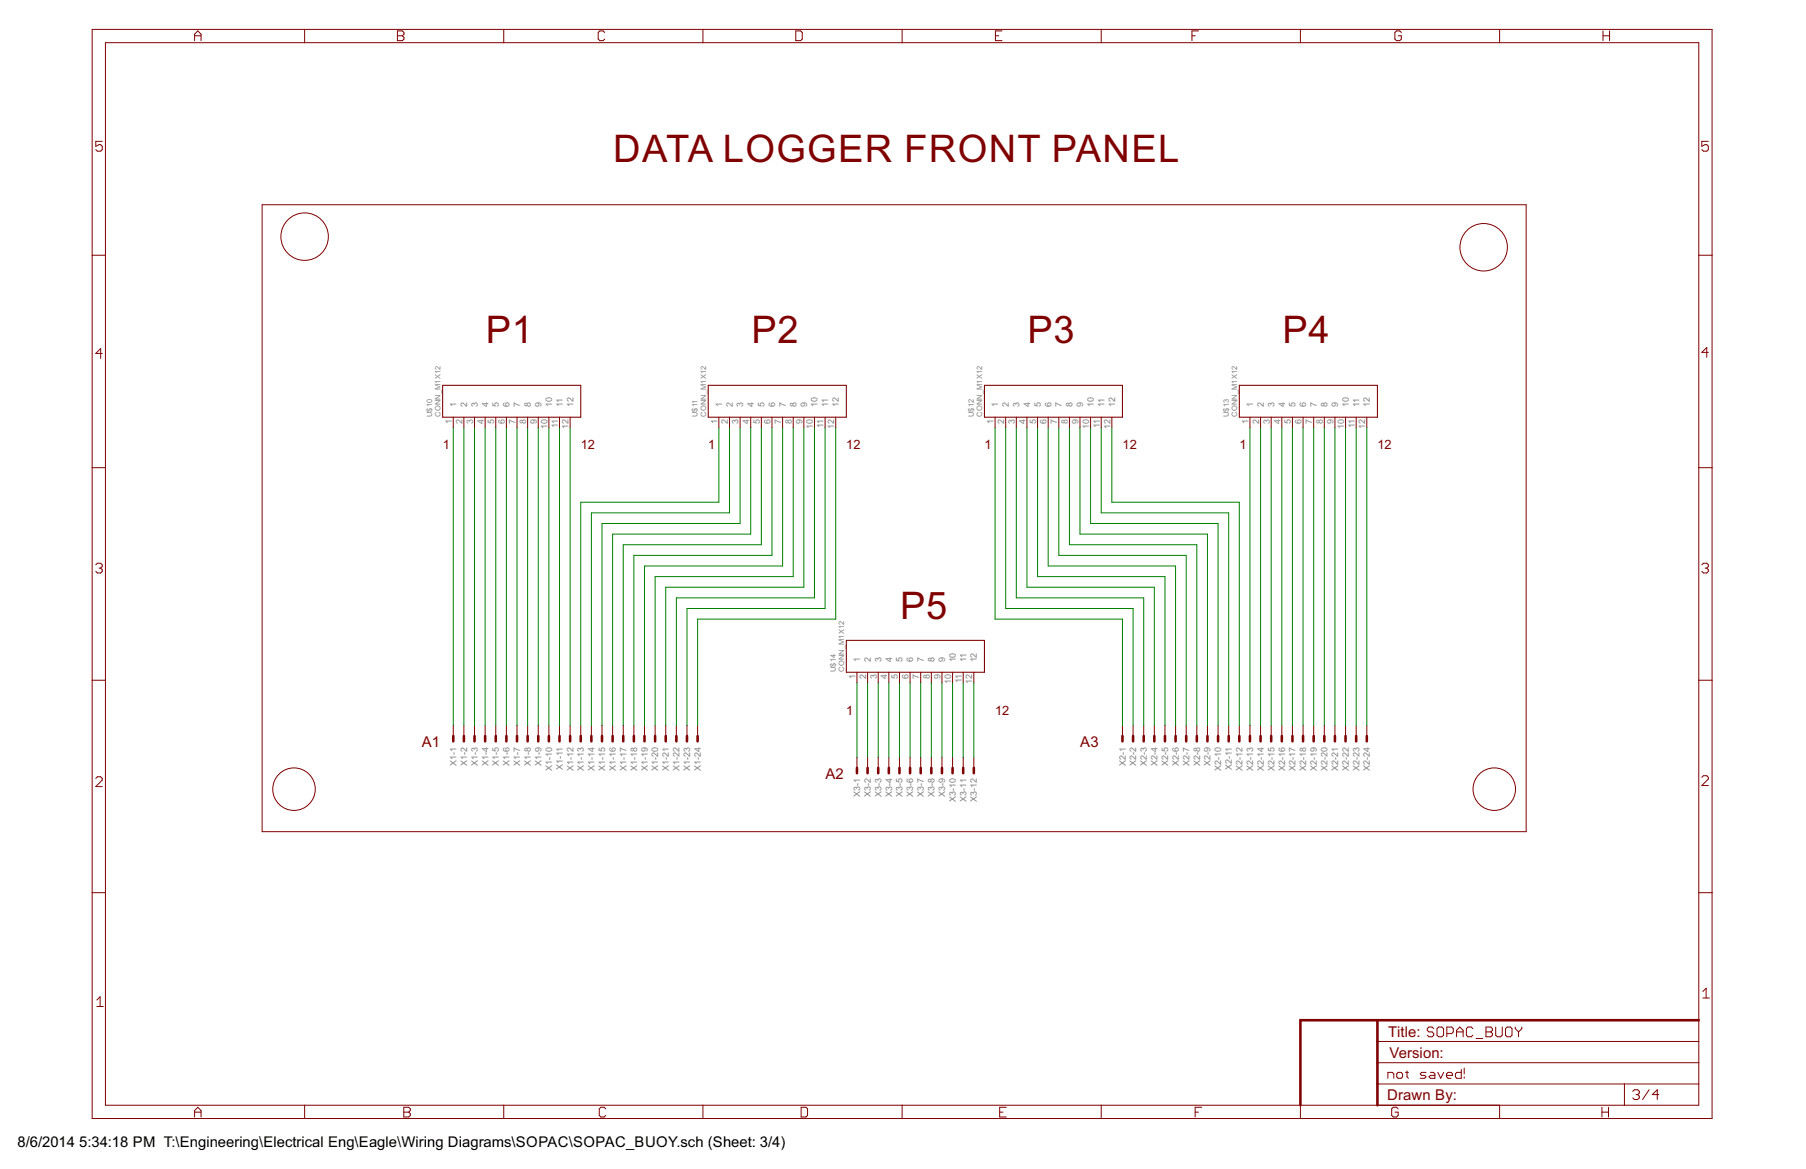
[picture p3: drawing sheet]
<svg xmlns="http://www.w3.org/2000/svg" width="432mm" height="279mm" viewBox="0 0 432 279" stroke-linecap="round" stroke-linejoin="round" font-family="sans-serif">
<g fill="none" stroke="#800000" stroke-width=".24">
<path d="M22 7h387.3v260.3h-387.3zM25.2 10.2h381v254h-381zM46.5 9.7v-1.5l.8-.8 .8 .8v1.5M46.5 8.6h1.6M72.8 7v3.2M95 8.6h1.2M95 7.4h1.2l.4 .4v.4l-.4 .4 .4 .3v.4l-.4 .4h-1.2zM120.4 7v3.2M144.6 7.8l-.4-.4h-.8l-.4 .4v1.5l.4 .4h.8l.4-.4M168.1 7v3.2M190.3 7.4h1.1l.4 .4v1.5l-.4 .4h-1.1zM215.7 7v3.2"/>
<path d="M238 8.6h.8M239.6 7.4h-1.6v2.3h1.6M263.3 7v3.2M285 8.6h.8M286.6 7.4h-1.6v2.3M310.9 7v3.2M335 7.8l-.3-.4h-.8l-.4 .4v1.5l.4 .4h.8l.3-.4v-.7h-.7M358.5 7v3.2M383.3 7.4v2.3M383.3 8.6h1.5M384.8 7.4v2.3M24.4 33.8h-1.5v1.2l.8-.4h.4l.3 .4v.8l-.3 .3h-.8l-.4-.3"/>
<path d="M408.5 33.8h-1.6v1.2l.8-.4h.4l.4 .4v.8l-.4 .3h-.8l-.4-.3M62.7 48.9h302.2v149.9h-302.2zM22 61h3.2M406.2 61h3.1M24.4 84.5h-1.5l1.2-1.2v2.4M108.4 99.7v2.6M110.9 99.7v2.6M113.5 99.7v2.6M116 99.7v2.6M118.5 99.7v2.6M121.1 99.7v2.6M123.6 99.7v2.6"/>
<path d="M126.2 99.7v2.6M128.7 99.7v2.6M131.2 99.7v2.6M133.8 99.7v2.6M136.3 99.7v2.6M171.9 99.7v2.6M174.4 99.7v2.6M177 99.7v2.6M179.5 99.7v2.6M182 99.7v2.6M184.6 99.7v2.6M187.1 99.7v2.6"/>
<path d="M189.7 99.7v2.6M192.2 99.7v2.6M194.7 99.7v2.6M197.3 99.7v2.6M199.8 99.7v2.6M237.9 99.7v2.6M240.5 99.7v2.6M243 99.7v2.6M245.5 99.7v2.6M248.1 99.7v2.6M250.6 99.7v2.6M253.2 99.7v2.6"/>
<path d="M255.7 99.7v2.6M258.2 99.7v2.6M260.8 99.7v2.6M263.3 99.7v2.6M265.8 99.7v2.6M298.9 99.7v2.6M301.4 99.7v2.6M303.9 99.7v2.6M306.5 99.7v2.6M309 99.7v2.6M311.6 99.7v2.6M314.1 99.7v2.6"/>
<path d="M316.6 99.7v2.6M319.2 99.7v2.6M321.7 99.7v2.6M324.3 99.7v2.6M326.8 99.7v2.6M408.5 84.2h-1.6l1.2-1.1v2.3M22 111.8h3.2M406.2 111.8h3.1M22.9 135l.4-.4h.8l.3 .4v.4l-.3 .4M23.7 135.8h.4M24.1 135.8l.3 .4v.4l-.3 .3h-.8l-.4-.3M406.9 135l.4-.4h.8l.4 .4v.4l-.4 .4"/>
<path d="M407.7 135.8h.4M408.1 135.8l.4 .4v.4l-.4 .3h-.8l-.4-.3M22 162.6h3.2M108.4 173.4v2.5M110.9 173.4v2.5M113.5 173.4v2.5M116 173.4v2.5M118.5 173.4v2.5M121.1 173.4v2.5M123.6 173.4v2.5M126.2 173.4v2.5M128.7 173.4v2.5"/>
<path d="M131.2 173.4v2.5M133.8 173.4v2.5M136.3 173.4v2.5M138.9 173.4v2.5M141.4 173.4v2.5M143.9 173.4v2.5M146.5 173.4v2.5M149 173.4v2.5M151.6 173.4v2.5M154.1 173.4v2.5M156.6 173.4v2.5M159.2 173.4v2.5"/>
<path d="M161.7 173.4v2.5M164.3 173.4v2.5M166.8 173.4v2.5M204.9 160.7v2.5M207.4 160.7v2.5M210 160.7v2.5M212.5 160.7v2.5M215.1 160.7v2.5M217.6 160.7v2.5M220.1 160.7v2.5M222.7 160.7v2.5M225.2 160.7v2.5"/>
<path d="M227.8 160.7v2.5M230.3 160.7v2.5M232.8 160.7v2.5M268.4 173.4v2.5M270.9 173.4v2.5M273.5 173.4v2.5M276 173.4v2.5M278.5 173.4v2.5M281.1 173.4v2.5M283.6 173.4v2.5M286.2 173.4v2.5M288.7 173.4v2.5"/>
<path d="M291.2 173.4v2.5M293.8 173.4v2.5M296.3 173.4v2.5M298.9 173.4v2.5M301.4 173.4v2.5M303.9 173.4v2.5M306.5 173.4v2.5M309 173.4v2.5M311.6 173.4v2.5M314.1 173.4v2.5M316.6 173.4v2.5M319.2 173.4v2.5"/>
<path d="M321.7 173.4v2.5M324.3 173.4v2.5M326.8 173.4v2.5M406.2 162.6h3.1M22.9 186.1l.4-.4h.8l.3 .4v.3l-1.5 1.6h1.5M204.9 181v2.5M207.4 181v2.5M210 181v2.5M212.5 181v2.5M215.1 181v2.5M217.6 181v2.5M220.1 181v2.5"/>
<path d="M222.7 181v2.5M225.2 181v2.5M227.8 181v2.5M230.3 181v2.5M232.8 181v2.5M406.9 185.8l.4-.4h.8l.4 .4v.4l-1.6 1.5h1.6M22 213.4h3.2M406.2 213.4h3.1M23.2 239l.7-.8v2.4M407.1 237l.8-.8v2.3M407.1 238.5h1.6M23.2 240.6h1.5"/>
<path d="M329.3 259.1h76.9M329.3 254h76.9M329.3 248.9h76.9M331.8 257.7v-1.4h1.1l.3 .4v1M334.3 256.3h.7l.3 .4v.7l-.3 .3h-.7l-.4-.3v-.7zM336 256.3h.7M336.4 256v1.4l.3 .3M341 256.3h-1.1l-.3 .4 .3 .3h.7l.4 .4-.4 .3h-1M342 256.3h.7l.4 .4v1h-1.1l-.3-.3 .3-.4h1.1M342.8 245.9l-.4-.4h-.8l-.4 .4v.4l.4 .3h.8l.4 .4v.4l-.4 .4h-.8l-.4-.4M343.6 245.9l.4-.4h.7l.4 .4v1.5l-.4 .4h-.7l-.4-.4zM343.8 256.3l.7 1.4 .7-1.4"/>
<path d="M345.9 257h1.4v-.3l-.4-.4h-.7l-.3 .4v.7l.3 .3h.7M345.9 247h1.2l.4-.4v-.7l-.4-.4h-1.2v2.3M348.3 246.6h1.5M348.3 247.8v-1.5l.7-.8 .8 .8v1.5M349.4 255.6v2.1h-1.1l-.3-.3v-.7l.3-.4h1.1M350.1 255.3v1.4M350.1 257.4v.3M352.1 245.9l-.3-.4h-.8l-.4 .4v1.5l.4 .4h.8l.3-.4M352.9 248.2h1.6M355.3 245.5h1.1l.4 .4v.4l-.4 .3 .4 .4v.4l-.4 .4h-1.1zM355.3 246.6h1.1M357.6 245.5v1.9l.4 .4h.8l.4-.4v-1.9"/>
<path d="M360.3 245.5h.8l.4 .4v1.5l-.4 .4h-.8l-.3-.4v-1.5zM362.3 245.5v.4l.8 .7M363.1 246.6v1.2M363.9 245.5v.4l-.8 .7M388.4 259.1v5.1M46.5 267v-1.6l.8-.8 .8 .8v1.6M46.5 265.8h1.6M72.8 264.2v3.1M96.5 265.8h1.2M96.5 264.6h1.2l.4 .4v.4l-.4 .4 .4 .4v.4l-.4 .4h-1.2zM120.4 264.2v3.1M144.8 265l-.4-.4h-.7l-.4 .4v1.6l.4 .4h.7l.4-.4"/>
<path d="M168.1 264.2v3.1M191.5 264.6h1.2l.4 .4v1.6l-.4 .4h-1.2zM215.7 264.2v3.1M239 265.8h.8M240.6 264.6h-1.6v2.4h1.6M263.3 264.2v3.1M285.7 265.8h.8M287.3 264.6h-1.6v2.4M310.9 264.2v3.1M334.3 265l-.4-.4h-.8l-.4 .4v1.6l.4 .4h.8l.4-.4v-.8h-.8M358.5 264.2v3.1M383 265.8h1.6"/>
<path d="M383 264.6v2.4M384.6 264.6v2.4M390.4 260.8l.4-.3h.8l.3 .3v.4l-.3 .4M391.2 261.6h.4M391.6 261.6l.3 .4v.4l-.3 .4h-.8l-.4-.4M394.3 260.5l-1.6 2.3M396.6 261.6h-1.5l1.1-1.1v2.3"/>
<circle cx="72.8" cy="56.6" r="5.7"/>
<circle cx="354.7" cy="59.1" r="5.7"/>
<circle cx="70.3" cy="188.6" r="5.1"/>
<circle cx="357.3" cy="188.6" r="5.1"/>
</g>
<g fill="none" stroke="#800000" stroke-width=".61">
<path d="M108.4 175.9v1.3M110.9 175.9v1.3M113.5 175.9v1.3M116 175.9v1.3M118.5 175.9v1.3M121.1 175.9v1.3M123.6 175.9v1.3M126.2 175.9v1.3M128.7 175.9v1.3M131.2 175.9v1.3M133.8 175.9v1.3M136.3 175.9v1.3"/>
<path d="M138.9 175.9v1.3M141.4 175.9v1.3M143.9 175.9v1.3M146.5 175.9v1.3M149 175.9v1.3M151.6 175.9v1.3M154.1 175.9v1.3M156.6 175.9v1.3M159.2 175.9v1.3M161.7 175.9v1.3M164.3 175.9v1.3M166.8 175.9v1.3"/>
<path d="M268.4 175.9v1.3M270.9 175.9v1.3M273.5 175.9v1.3M276 175.9v1.3M278.5 175.9v1.3M281.1 175.9v1.3M283.6 175.9v1.3M286.2 175.9v1.3M288.7 175.9v1.3M291.2 175.9v1.3M293.8 175.9v1.3M296.3 175.9v1.3"/>
<path d="M298.9 175.9v1.3M301.4 175.9v1.3M303.9 175.9v1.3M306.5 175.9v1.3M309 175.9v1.3M311.6 175.9v1.3M314.1 175.9v1.3M316.6 175.9v1.3M319.2 175.9v1.3M321.7 175.9v1.3M324.3 175.9v1.3M326.8 175.9v1.3"/>
<path d="M204.9 183.5v1.3M207.4 183.5v1.3M210 183.5v1.3M212.5 183.5v1.3M215.1 183.5v1.3M217.6 183.5v1.3M220.1 183.5v1.3M222.7 183.5v1.3M225.2 183.5v1.3M227.8 183.5v1.3M230.3 183.5v1.3M232.8 183.5v1.3"/>
<path d="M329.3 243.8v20.4M406.2 243.8h-95.3v20.4"/>
</g>
<path d="M105.8 92.1h33.1v7.6h-33.1zM169.3 92.1h33.1v7.6h-33.1zM235.4 92.1h33v7.6h-33zM296.3 92.1h33v7.6h-33zM202.4 153.1h33v7.6h-33z" fill="none" stroke="#800000" stroke-width=".25"/>
<g fill="none" stroke="#008000" stroke-width=".24">
<path d="M108.4 102.3v71.1M110.9 102.3v71.1M113.5 102.3v71.1M116 102.3v71.1M118.5 102.3v71.1M121.1 102.3v71.1M123.6 102.3v71.1M126.2 102.3v71.1M128.7 102.3v71.1M131.2 102.3v71.1M133.8 102.3v71.1M136.3 102.3v71.1"/>
<path d="M171.9 102.3v17.7h-33v53.4M174.4 102.3v20.3h-33v50.8M177 102.3v22.8h-33.1v48.3M179.5 102.3v25.4h-33v45.7M182 102.3v27.9h-33v43.2M184.6 102.3v30.4h-33v40.7M187.1 102.3v33h-33v38.1M189.7 102.3v35.5h-33.1v35.6M192.2 102.3v38.1h-33v33M194.7 102.3v40.6h-33v30.5M197.3 102.3v43.1h-33v28M199.8 102.3v45.7h-33v25.4"/>
<path d="M237.9 102.3v45.7h30.5v25.4M240.5 102.3v43.1h30.4v28M243 102.3v40.6h30.5v30.5M245.5 102.3v38.1h30.5v33M248.1 102.3v35.5h30.4v35.6M250.6 102.3v33h30.5v38.1M253.2 102.3v30.4h30.4v40.7M255.7 102.3v27.9h30.5v43.2M258.2 102.3v25.4h30.5v45.7M260.8 102.3v22.8h30.4v48.3M263.3 102.3v20.3h30.5v50.8M265.8 102.3v17.7h30.5v53.4"/>
<path d="M298.9 102.3v71.1M301.4 102.3v71.1M303.9 102.3v71.1M306.5 102.3v71.1M309 102.3v71.1M311.6 102.3v71.1M314.1 102.3v71.1M316.6 102.3v71.1M319.2 102.3v71.1M321.7 102.3v71.1M324.3 102.3v71.1M326.8 102.3v71.1"/>
<path d="M204.9 163.2v17.8M207.4 163.2v17.8M210 163.2v17.8M212.5 163.2v17.8M215.1 163.2v17.8M217.6 163.2v17.8M220.1 163.2v17.8M222.7 163.2v17.8M225.2 163.2v17.8M227.8 163.2v17.8M230.3 163.2v17.8M232.8 163.2v17.8"/>
</g>
<g font-size="10.2" fill="#800000">
<text x="146.6" y="38.8">DATA LOGGER FRONT PANEL</text>
<text x="116.2" y="81.9">P1</text>
<text x="179.7" y="81.9">P2</text>
<text x="245.7" y="81.9">P3</text>
<text x="306.6" y="81.9">P4</text>
<text x="215.2" y="148">P5</text>
</g>
<g font-size="4" fill="#800000">
<text x="100.8" y="178.4">A1</text>
<text x="258.3" y="178.4">A3</text>
<text x="197.3" y="186.1">A2</text>
<text x="331.9" y="247.8">Title:</text>
<text x="332.2" y="252.9">Version:</text>
<text x="331.7" y="263">Drawn By:</text>
</g>
<g font-size="4">
<text x="4.2" y="274.2">8/6/2014</text>
<text x="18.9" y="274.2">5:34:18 PM T:\Engineering\Electrical Eng\Eagle\Wiring Diagrams\SOPAC\SOPAC_BUOY.sch (Sheet: 3/4)</text>
</g>
<g font-size="3.4" fill="#800000">
<text x="105.8" y="107.3">1</text>
<text x="138.9" y="107.3">12</text>
<text x="169.3" y="107.3">1</text>
<text x="202.4" y="107.3">12</text>
<text x="235.4" y="107.3">1</text>
<text x="268.4" y="107.3">12</text>
<text x="296.3" y="107.3">1</text>
<text x="329.3" y="107.3">12</text>
<text x="202.4" y="170.8">1</text>
<text x="237.9" y="170.8">12</text>
</g>
<g font-size="2.4" fill="#808080">
<text x="108" y="101.3" transform="rotate(-90 108 101.3)">1</text>
<text x="109.1" y="97.4" transform="rotate(-90 109.1 97.4)">1</text>
<text x="110.6" y="101.3" transform="rotate(-90 110.6 101.3)">2</text>
<text x="111.7" y="97.4" transform="rotate(-90 111.7 97.4)">2</text>
<text x="113.1" y="101.3" transform="rotate(-90 113.1 101.3)">3</text>
<text x="114.2" y="97.4" transform="rotate(-90 114.2 97.4)">3</text>
<text x="115.6" y="101.3" transform="rotate(-90 115.6 101.3)">4</text>
<text x="116.8" y="97.4" transform="rotate(-90 116.8 97.4)">4</text>
<text x="118.2" y="101.3" transform="rotate(-90 118.2 101.3)">5</text>
<text x="119.3" y="97.4" transform="rotate(-90 119.3 97.4)">5</text>
<text x="120.7" y="101.3" transform="rotate(-90 120.7 101.3)">6</text>
<text x="121.8" y="97.4" transform="rotate(-90 121.8 97.4)">6</text>
<text x="123.3" y="101.3" transform="rotate(-90 123.3 101.3)">7</text>
<text x="124.4" y="97.4" transform="rotate(-90 124.4 97.4)">7</text>
<text x="125.8" y="101.3" transform="rotate(-90 125.8 101.3)">8</text>
<text x="126.9" y="97.4" transform="rotate(-90 126.9 97.4)">8</text>
<text x="128.3" y="101.3" transform="rotate(-90 128.3 101.3)">9</text>
<text x="129.5" y="97.4" transform="rotate(-90 129.5 97.4)">9</text>
<text x="132" y="97.4" transform="rotate(-90 132 97.4)">10</text>
<text x="134.5" y="97.4" transform="rotate(-90 134.5 97.4)">11</text>
<text x="137.1" y="97.4" transform="rotate(-90 137.1 97.4)">12</text>
<text x="171.5" y="101.3" transform="rotate(-90 171.5 101.3)">1</text>
<text x="172.6" y="97.4" transform="rotate(-90 172.6 97.4)">1</text>
<text x="174.1" y="101.3" transform="rotate(-90 174.1 101.3)">2</text>
<text x="175.2" y="97.4" transform="rotate(-90 175.2 97.4)">2</text>
<text x="176.6" y="101.3" transform="rotate(-90 176.6 101.3)">3</text>
<text x="177.7" y="97.4" transform="rotate(-90 177.7 97.4)">3</text>
<text x="179.1" y="101.3" transform="rotate(-90 179.1 101.3)">4</text>
<text x="180.3" y="97.4" transform="rotate(-90 180.3 97.4)">4</text>
<text x="181.7" y="101.3" transform="rotate(-90 181.7 101.3)">5</text>
<text x="182.8" y="97.4" transform="rotate(-90 182.8 97.4)">5</text>
<text x="184.2" y="101.3" transform="rotate(-90 184.2 101.3)">6</text>
<text x="185.3" y="97.4" transform="rotate(-90 185.3 97.4)">6</text>
<text x="186.8" y="101.3" transform="rotate(-90 186.8 101.3)">7</text>
<text x="187.9" y="97.4" transform="rotate(-90 187.9 97.4)">7</text>
<text x="189.3" y="101.3" transform="rotate(-90 189.3 101.3)">8</text>
<text x="190.4" y="97.4" transform="rotate(-90 190.4 97.4)">8</text>
<text x="191.8" y="101.3" transform="rotate(-90 191.8 101.3)">9</text>
<text x="193" y="97.4" transform="rotate(-90 193 97.4)">9</text>
<text x="195.5" y="97.4" transform="rotate(-90 195.5 97.4)">10</text>
<text x="198" y="97.4" transform="rotate(-90 198 97.4)">11</text>
<text x="200.6" y="97.4" transform="rotate(-90 200.6 97.4)">12</text>
<text x="237.5" y="101.3" transform="rotate(-90 237.5 101.3)">1</text>
<text x="238.7" y="97.4" transform="rotate(-90 238.7 97.4)">1</text>
<text x="240.1" y="101.3" transform="rotate(-90 240.1 101.3)">2</text>
<text x="241.2" y="97.4" transform="rotate(-90 241.2 97.4)">2</text>
<text x="242.6" y="101.3" transform="rotate(-90 242.6 101.3)">3</text>
<text x="243.7" y="97.4" transform="rotate(-90 243.7 97.4)">3</text>
<text x="245.2" y="101.3" transform="rotate(-90 245.2 101.3)">4</text>
<text x="246.3" y="97.4" transform="rotate(-90 246.3 97.4)">4</text>
<text x="247.7" y="101.3" transform="rotate(-90 247.7 101.3)">5</text>
<text x="248.8" y="97.4" transform="rotate(-90 248.8 97.4)">5</text>
<text x="250.2" y="101.3" transform="rotate(-90 250.2 101.3)">6</text>
<text x="251.4" y="97.4" transform="rotate(-90 251.4 97.4)">6</text>
<text x="252.8" y="101.3" transform="rotate(-90 252.8 101.3)">7</text>
<text x="253.9" y="97.4" transform="rotate(-90 253.9 97.4)">7</text>
<text x="255.3" y="101.3" transform="rotate(-90 255.3 101.3)">8</text>
<text x="256.4" y="97.4" transform="rotate(-90 256.4 97.4)">8</text>
<text x="257.9" y="101.3" transform="rotate(-90 257.9 101.3)">9</text>
<text x="259" y="97.4" transform="rotate(-90 259 97.4)">9</text>
<text x="261.5" y="97.4" transform="rotate(-90 261.5 97.4)">10</text>
<text x="264.1" y="97.4" transform="rotate(-90 264.1 97.4)">11</text>
<text x="266.6" y="97.4" transform="rotate(-90 266.6 97.4)">12</text>
<text x="298.5" y="101.3" transform="rotate(-90 298.5 101.3)">1</text>
<text x="299.6" y="97.4" transform="rotate(-90 299.6 97.4)">1</text>
<text x="301" y="101.3" transform="rotate(-90 301 101.3)">2</text>
<text x="302.2" y="97.4" transform="rotate(-90 302.2 97.4)">2</text>
<text x="303.6" y="101.3" transform="rotate(-90 303.6 101.3)">3</text>
<text x="304.7" y="97.4" transform="rotate(-90 304.7 97.4)">3</text>
<text x="306.1" y="101.3" transform="rotate(-90 306.1 101.3)">4</text>
<text x="307.2" y="97.4" transform="rotate(-90 307.2 97.4)">4</text>
<text x="308.7" y="101.3" transform="rotate(-90 308.7 101.3)">5</text>
<text x="309.8" y="97.4" transform="rotate(-90 309.8 97.4)">5</text>
<text x="311.2" y="101.3" transform="rotate(-90 311.2 101.3)">6</text>
<text x="312.3" y="97.4" transform="rotate(-90 312.3 97.4)">6</text>
<text x="313.7" y="101.3" transform="rotate(-90 313.7 101.3)">7</text>
<text x="314.9" y="97.4" transform="rotate(-90 314.9 97.4)">7</text>
<text x="316.3" y="101.3" transform="rotate(-90 316.3 101.3)">8</text>
<text x="317.4" y="97.4" transform="rotate(-90 317.4 97.4)">8</text>
<text x="318.8" y="101.3" transform="rotate(-90 318.8 101.3)">9</text>
<text x="319.9" y="97.4" transform="rotate(-90 319.9 97.4)">9</text>
<text x="322.5" y="97.4" transform="rotate(-90 322.5 97.4)">10</text>
<text x="325" y="97.4" transform="rotate(-90 325 97.4)">11</text>
<text x="327.6" y="97.4" transform="rotate(-90 327.6 97.4)">12</text>
<text x="130.9" y="102.4" transform="rotate(-90 130.9 102.4)">10</text>
<text x="133.4" y="102.3" transform="rotate(-90 133.4 102.3)">11</text>
<text x="136" y="102.4" transform="rotate(-90 136 102.4)">12</text>
<text x="194.4" y="102.4" transform="rotate(-90 194.4 102.4)">10</text>
<text x="196.9" y="102.3" transform="rotate(-90 196.9 102.3)">11</text>
<text x="199.5" y="102.4" transform="rotate(-90 199.5 102.4)">12</text>
<text x="260.4" y="102.4" transform="rotate(-90 260.4 102.4)">10</text>
<text x="262.9" y="102.3" transform="rotate(-90 262.9 102.3)">11</text>
<text x="265.5" y="102.4" transform="rotate(-90 265.5 102.4)">12</text>
<text x="321.4" y="102.4" transform="rotate(-90 321.4 102.4)">10</text>
<text x="323.9" y="102.3" transform="rotate(-90 323.9 102.3)">11</text>
<text x="326.4" y="102.4" transform="rotate(-90 326.4 102.4)">12</text>
<text x="205.7" y="158.3" transform="rotate(-90 205.7 158.3)">1</text>
<text x="208.2" y="158.3" transform="rotate(-90 208.2 158.3)">2</text>
<text x="210.7" y="158.3" transform="rotate(-90 210.7 158.3)">3</text>
<text x="213.3" y="158.3" transform="rotate(-90 213.3 158.3)">4</text>
<text x="215.8" y="158.3" transform="rotate(-90 215.8 158.3)">5</text>
<text x="218.3" y="158.3" transform="rotate(-90 218.3 158.3)">6</text>
<text x="220.9" y="158.3" transform="rotate(-90 220.9 158.3)">7</text>
<text x="223.4" y="158.3" transform="rotate(-90 223.4 158.3)">8</text>
<text x="226" y="158.3" transform="rotate(-90 226 158.3)">9</text>
<text x="228.5" y="158.3" transform="rotate(-90 228.5 158.3)">10</text>
<text x="231" y="158.3" transform="rotate(-90 231 158.3)">11</text>
<text x="233.6" y="158.3" transform="rotate(-90 233.6 158.3)">12</text>
<text x="204.5" y="162.2" transform="rotate(-90 204.5 162.2)">1</text>
<text x="207.1" y="162.2" transform="rotate(-90 207.1 162.2)">2</text>
<text x="209.6" y="162.2" transform="rotate(-90 209.6 162.2)">3</text>
<text x="212.2" y="162.2" transform="rotate(-90 212.2 162.2)">4</text>
<text x="214.7" y="162.2" transform="rotate(-90 214.7 162.2)">5</text>
<text x="217.2" y="162.2" transform="rotate(-90 217.2 162.2)">6</text>
<text x="219.8" y="162.2" transform="rotate(-90 219.8 162.2)">7</text>
<text x="222.3" y="162.2" transform="rotate(-90 222.3 162.2)">8</text>
<text x="224.9" y="162.2" transform="rotate(-90 224.9 162.2)">9</text>
<text x="227.4" y="163.4" transform="rotate(-90 227.4 163.4)">10</text>
<text x="229.9" y="163.3" transform="rotate(-90 229.9 163.3)">11</text>
<text x="232.5" y="163.4" transform="rotate(-90 232.5 163.4)">12</text>
<text x="109.1" y="183" transform="rotate(-90 109.1 183)">X1-1</text>
<text x="111.7" y="183" transform="rotate(-90 111.7 183)">X1-2</text>
<text x="114.2" y="183" transform="rotate(-90 114.2 183)">X1-3</text>
<text x="116.8" y="183" transform="rotate(-90 116.8 183)">X1-4</text>
<text x="119.3" y="183" transform="rotate(-90 119.3 183)">X1-5</text>
<text x="121.8" y="183" transform="rotate(-90 121.8 183)">X1-6</text>
<text x="124.4" y="183" transform="rotate(-90 124.4 183)">X1-7</text>
<text x="126.9" y="183" transform="rotate(-90 126.9 183)">X1-8</text>
<text x="129.5" y="183" transform="rotate(-90 129.5 183)">X1-9</text>
<text x="132" y="184.2" transform="rotate(-90 132 184.2)">X1-10</text>
<text x="134.5" y="184" transform="rotate(-90 134.5 184)">X1-11</text>
<text x="137.1" y="184.2" transform="rotate(-90 137.1 184.2)">X1-12</text>
<text x="139.6" y="184.2" transform="rotate(-90 139.6 184.2)">X1-13</text>
<text x="142.2" y="184.2" transform="rotate(-90 142.2 184.2)">X1-14</text>
<text x="144.7" y="184.2" transform="rotate(-90 144.7 184.2)">X1-15</text>
<text x="147.2" y="184.2" transform="rotate(-90 147.2 184.2)">X1-16</text>
<text x="149.8" y="184.2" transform="rotate(-90 149.8 184.2)">X1-17</text>
<text x="152.3" y="184.2" transform="rotate(-90 152.3 184.2)">X1-18</text>
<text x="154.9" y="184.2" transform="rotate(-90 154.9 184.2)">X1-19</text>
<text x="157.4" y="184.2" transform="rotate(-90 157.4 184.2)">X1-20</text>
<text x="159.9" y="184.2" transform="rotate(-90 159.9 184.2)">X1-21</text>
<text x="162.5" y="184.2" transform="rotate(-90 162.5 184.2)">X1-22</text>
<text x="165" y="184.2" transform="rotate(-90 165 184.2)">X1-23</text>
<text x="167.6" y="184.2" transform="rotate(-90 167.6 184.2)">X1-24</text>
<text x="269.1" y="183" transform="rotate(-90 269.1 183)">X2-1</text>
<text x="271.7" y="183" transform="rotate(-90 271.7 183)">X2-2</text>
<text x="274.2" y="183" transform="rotate(-90 274.2 183)">X2-3</text>
<text x="276.8" y="183" transform="rotate(-90 276.8 183)">X2-4</text>
<text x="279.3" y="183" transform="rotate(-90 279.3 183)">X2-5</text>
<text x="281.8" y="183" transform="rotate(-90 281.8 183)">X2-6</text>
<text x="284.4" y="183" transform="rotate(-90 284.4 183)">X2-7</text>
<text x="286.9" y="183" transform="rotate(-90 286.9 183)">X2-8</text>
<text x="289.5" y="183" transform="rotate(-90 289.5 183)">X2-9</text>
<text x="292" y="184.2" transform="rotate(-90 292 184.2)">X2-10</text>
<text x="294.5" y="184" transform="rotate(-90 294.5 184)">X2-11</text>
<text x="297.1" y="184.2" transform="rotate(-90 297.1 184.2)">X2-12</text>
<text x="299.6" y="184.2" transform="rotate(-90 299.6 184.2)">X2-13</text>
<text x="302.2" y="184.2" transform="rotate(-90 302.2 184.2)">X2-14</text>
<text x="304.7" y="184.2" transform="rotate(-90 304.7 184.2)">X2-15</text>
<text x="307.2" y="184.2" transform="rotate(-90 307.2 184.2)">X2-16</text>
<text x="309.8" y="184.2" transform="rotate(-90 309.8 184.2)">X2-17</text>
<text x="312.3" y="184.2" transform="rotate(-90 312.3 184.2)">X2-18</text>
<text x="314.9" y="184.2" transform="rotate(-90 314.9 184.2)">X2-19</text>
<text x="317.4" y="184.2" transform="rotate(-90 317.4 184.2)">X2-20</text>
<text x="319.9" y="184.2" transform="rotate(-90 319.9 184.2)">X2-21</text>
<text x="322.5" y="184.2" transform="rotate(-90 322.5 184.2)">X2-22</text>
<text x="325" y="184.2" transform="rotate(-90 325 184.2)">X2-23</text>
<text x="327.6" y="184.2" transform="rotate(-90 327.6 184.2)">X2-24</text>
<text x="205.7" y="190.6" transform="rotate(-90 205.7 190.6)">X3-1</text>
<text x="208.2" y="190.6" transform="rotate(-90 208.2 190.6)">X3-2</text>
<text x="210.7" y="190.6" transform="rotate(-90 210.7 190.6)">X3-3</text>
<text x="213.3" y="190.6" transform="rotate(-90 213.3 190.6)">X3-4</text>
<text x="215.8" y="190.6" transform="rotate(-90 215.8 190.6)">X3-5</text>
<text x="218.3" y="190.6" transform="rotate(-90 218.3 190.6)">X3-6</text>
<text x="220.9" y="190.6" transform="rotate(-90 220.9 190.6)">X3-7</text>
<text x="223.4" y="190.6" transform="rotate(-90 223.4 190.6)">X3-8</text>
<text x="226" y="190.6" transform="rotate(-90 226 190.6)">X3-9</text>
<text x="228.5" y="191.8" transform="rotate(-90 228.5 191.8)">X3-10</text>
<text x="231" y="191.6" transform="rotate(-90 231 191.6)">X3-11</text>
<text x="233.6" y="191.8" transform="rotate(-90 233.6 191.8)">X3-12</text>
</g>
<g font-size="2" fill="#808080">
<text x="103.3" y="99.7" transform="rotate(-90 103.3 99.7)">U$10</text>
<text x="105.3" y="99.7" transform="rotate(-90 105.3 99.7)">CONN_M1X12</text>
<text x="166.8" y="99.7" transform="rotate(-90 166.8 99.7)">U$11</text>
<text x="168.8" y="99.7" transform="rotate(-90 168.8 99.7)">CONN_M1X12</text>
<text x="232.8" y="99.7" transform="rotate(-90 232.8 99.7)">U$12</text>
<text x="234.9" y="99.7" transform="rotate(-90 234.9 99.7)">CONN_M1X12</text>
<text x="293.8" y="99.7" transform="rotate(-90 293.8 99.7)">U$13</text>
<text x="295.8" y="99.7" transform="rotate(-90 295.8 99.7)">CONN_M1X12</text>
<text x="199.8" y="160.6" transform="rotate(-90 199.8 160.6)">U$14</text>
<text x="201.8" y="160.6" transform="rotate(-90 201.8 160.6)">CONN_M1X12</text>
</g>
</svg>
